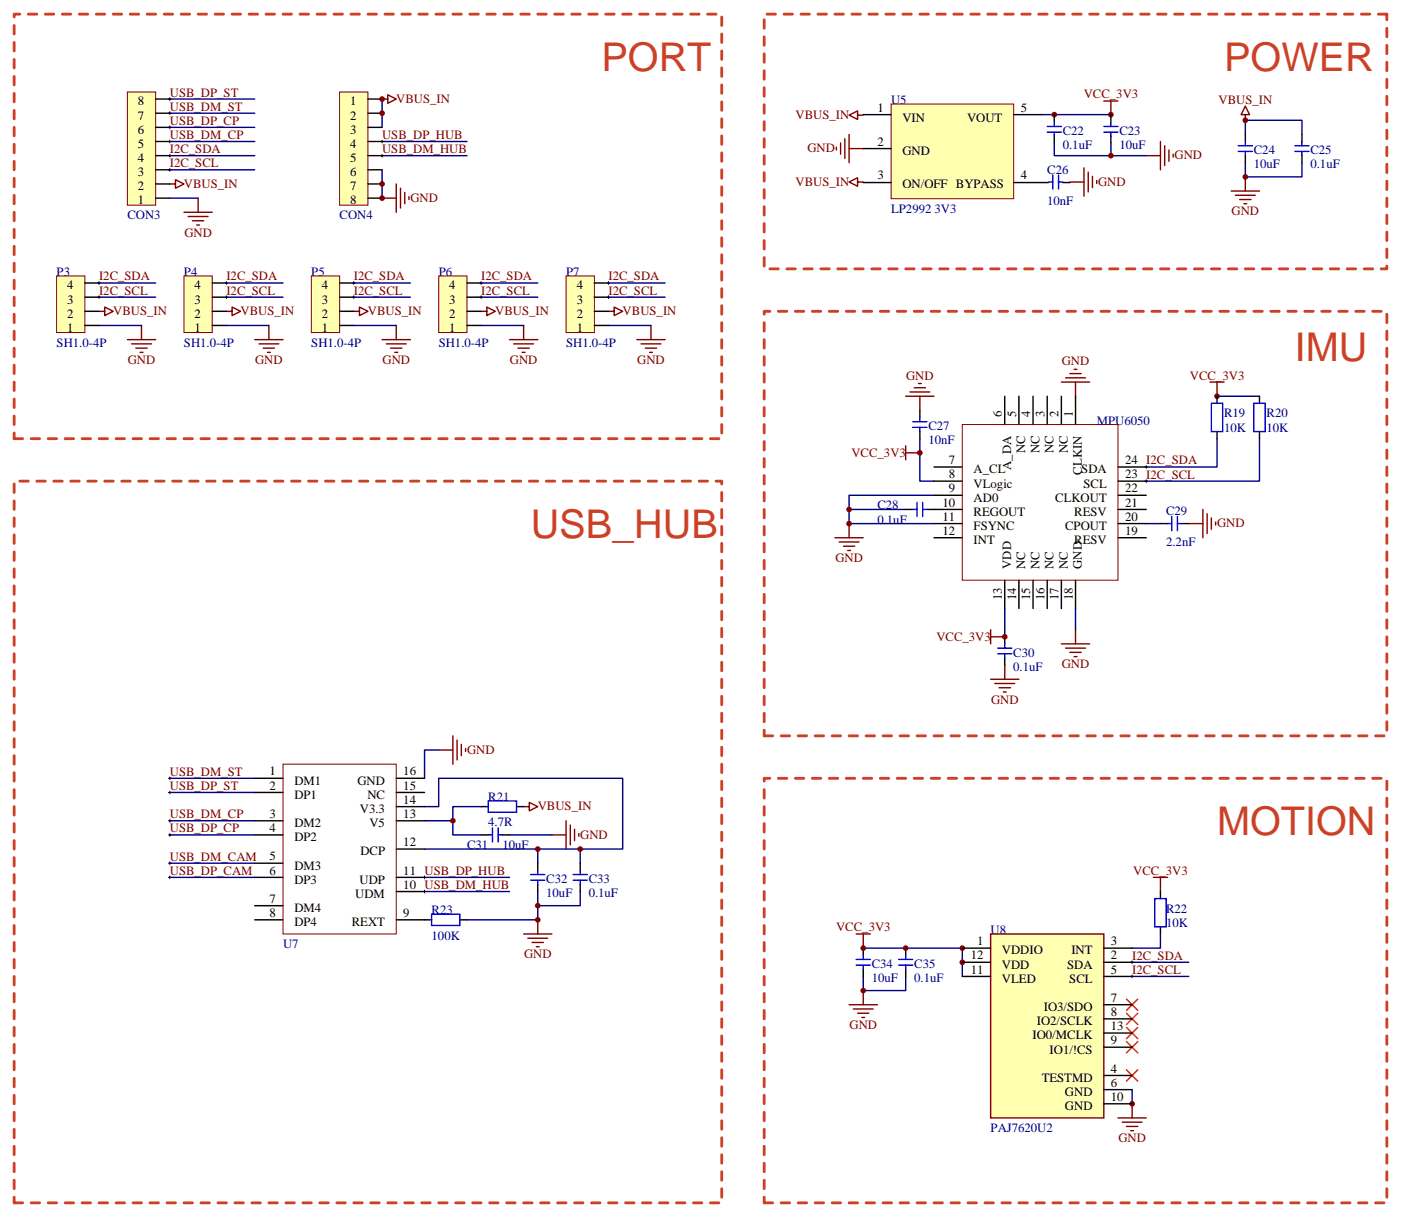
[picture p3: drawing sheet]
<svg xmlns="http://www.w3.org/2000/svg" width="349mm" height="303mm" viewBox="0 0 349 303" stroke-linecap="round" stroke-linejoin="round" font-family="sans-serif">
<g fill="none" stroke="#000" stroke-width=".25">
<path d="M42 38.8h.7M42 28.2h.7M42 24.7h.7M42 35.3h.7M42 31.8h.7M42.3 24.3v.7M42.3 27.9v.7M42.3 31.4v.7M42.3 34.9v.7M42.3 38.5v.7M94.9 38.8h.7M94.9 35.3h.7"/>
<path d="M95.2 34.9v.7M95.2 38.5v.7M42 42.3h.7M42.3 42v.7M24.3 74.1h.7M24.3 70.6h.7M24.7 70.2v.7M24.7 73.7v.7M56.1 74.1h.7M56.1 70.6h.7M56.4 70.2v.7M56.4 73.7v.7"/>
<path d="M87.8 74.1h.7M87.8 70.6h.7M88.2 70.2v.7M88.2 73.7v.7M119.6 74.1h.7M119.6 70.6h.7M119.9 70.2v.7M119.9 73.7v.7M151.3 74.1h.7M151.3 70.6h.7M151.7 70.2v.7M151.7 73.7v.7"/>
<path d="M285.4 119.9h.7M285.4 116.4h.7M285.8 116.1v.7M285.8 119.6v.7M42 194h.7M42 197.6h.7M42.3 193.7v.7M42.3 197.2v.7M42 204.6h.7M42 208.1h.7M42 218.7h.7M42 215.2h.7"/>
<path d="M42.3 204.3v.7M42.3 207.8v.7M42.3 214.8v.7M42.3 218.4v.7M105.5 218.7h.7M105.8 218.4v.7M105.5 222.2h.7M105.8 221.9v.7M281.9 239.9h.7M282.2 239.5v.7M281.9 243.4h.7M282.2 243.1v.7"/>
</g>
<g fill="none" stroke="#000080" stroke-width=".35">
<path d="M42.3 38.8h21.2M42.3 24.7h21.2M42.3 28.2h21.2M42.3 31.8h21.2M42.3 35.3h21.2M95.2 24.7v7.1M95.2 38.8h21.2M95.2 35.3h21.2M259.6 28.6h17.3M262.8 35.6v3.2h14.1v-3.2M276.9 38.8h8.9M310.4 33.5v-3.5h14.2v3.5"/>
<path d="M42.3 49.4h7.1M42.3 42.3h21.2M95.2 42.3v7.1M310.4 40.6v3.5h14.2v-3.5M24.7 70.6h14.1M24.7 74.1h14.1M56.4 70.6h14.2M56.4 74.1h14.2M88.2 70.6h14.1M88.2 74.1h14.1M119.9 70.6h14.2M119.9 74.1h14.2"/>
<path d="M151.7 70.6h14.1M151.7 74.1h14.1M24.7 81.1h10.6M56.4 81.1h10.6M88.2 81.1h10.6M119.9 81.1h10.6M151.7 81.1h10.6M303.4 98.8h10.6M229.3 109.4v10.5h3.5M303.4 109.4v7h-17.6M314 109.4v10.5h-28.2M225.8 127h-14.1v3.5h21.1"/>
<path d="M232.8 123.5h-21.1v3.5M285.8 130.5h3.5M250.5 151.7v7M268.1 151.7v5.3M42.3 194h21.2M42.3 197.6h21.2M109.4 187h-3.6v7M42.3 204.6h21.2M42.3 208.1h21.2M42.3 215.2h21.2M42.3 218.7h21.2M105.8 204.6h7.1v3.5h7"/>
<path d="M105.8 211.7h28.3v3.5M105.8 201.1h3.6v-7.1h45.8v17.7h-10.6M105.8 218.7h21.2M119.9 201.1h-7v3.5M127 208.1h10.6M134.1 211.7h10.5v3.5M105.8 222.2h21.2M134.1 222.2v3.6h10.5v-3.6M134.1 225.8v3.5h-17.7M215.2 236.4h24.7v7M282.2 239.9h14.1M289.3 232.8v3.6h-7.1"/>
<path d="M215.2 243.4v3.5h10.6v-3.5M282.2 243.4h14.1M282.2 271.6v3.6"/>
</g>
<g fill="none" stroke="#800000" stroke-width=".35">
<path d="M95.2 24.7h1.5v-1.1l2.1 1.1-2.1 1.1v-1.1M208.5 36.7v.7M209.5 35.6v2.9M210.6 34.6v4.9M211.7 33.5v7.1M211.7 37h3.5M213.8 28.7v-1l-2.1 1 2.1 1.1v-1.1h1.4M275.2 25.2h3.5M276.9 25.2v3.5M285.8 38.8h3.5M289.3 35.3v7M290.3 36.3v5"/>
<path d="M291.4 37.4v2.8M292.5 38.5v.7M310.4 28.6h1.1l-1.1-2.1-1 2.1h1v1.4M42.3 45.9h1.4v-1.1l2.2 1.1-2.2 1v-1M45.9 52.9h7M46.9 54h5M48 55h2.8M49 56.1h.7M49.4 49.4v3.5M95.2 49.4h3.6M98.8 45.9v7M99.8 46.9v5"/>
<path d="M100.9 48v2.8M102 49v.7M213.8 45.4v-1.1l-2.1 1.1 2.1 1v-1h1.4M266.7 45.4h3.5M270.2 41.8v7.1M271.3 42.9v4.9M272.3 44v2.8M273.4 45v.7M306.9 47.6h7.1M308 48.7h4.9M309 49.7h2.9M310.1 50.8h.7"/>
<path d="M310.4 44.1v3.5M24.7 77.6h1.4v-1l2.1 1-2.1 1.1v-1.1M56.4 77.6h1.5v-1l2.1 1-2.1 1.1v-1.1M88.2 77.6h1.4v-1l2.1 1-2.1 1.1v-1.1M119.9 77.6h1.5v-1l2.1 1-2.1 1.1v-1.1M151.7 77.6h1.4v-1l2.1 1-2.1 1.1v-1.1M31.7 84.7h7.1M32.8 85.7h4.9M33.9 86.8h2.8M34.9 87.8h.7M35.3 81.1v3.6M63.5 84.7h7.1"/>
<path d="M64.6 85.7h4.9M65.6 86.8h2.8M66.7 87.8h.7M67 81.1v3.6M95.2 84.7h7.1M96.3 85.7h4.9M97.4 86.8h2.8M98.4 87.8h.7M98.8 81.1v3.6M127 84.7h7.1M128.1 85.7h4.9M129.1 86.8h2.8"/>
<path d="M130.2 87.8h.7M130.5 81.1v3.6M158.7 84.7h7.1M159.8 85.7h4.9M160.9 86.8h2.8M161.9 87.8h.7M162.3 81.1v3.6M225.8 98.8h7M226.8 97.7h5M227.9 96.7h2.8M229 95.6h.7M229.3 98.8v3.5"/>
<path d="M264.6 95.2h7M265.6 94.2h5M266.7 93.1h2.8M267.8 92.1h.7M268.1 95.2v3.6M301.6 95.2h3.6M303.4 95.2v3.6M225.8 112.9h3.5M225.8 111.1v3.6M208.1 134.1h7.1M209.2 135.1h4.9M210.3 136.2h2.8"/>
<path d="M211.3 137.2h.7M211.7 130.5v3.6M296.3 130.5h3.6M299.9 127v7.1M300.9 128.1v4.9M302 129.1v2.8M303 130.2v.7M246.9 158.7h3.6M246.9 157v3.5M268.1 157v3.5M246.9 169.3h7.1M248 170.4h4.9"/>
<path d="M249.1 171.4h2.8M250.1 172.5h.7M250.5 165.8v3.5M264.6 160.5h7M265.6 161.6h5M266.7 162.6h2.8M267.8 163.7h.7M109.4 187h3.5M112.9 183.4v7.1M113.9 184.5v4.9M115 185.6v2.8M116.1 186.6v.7"/>
<path d="M130.5 201.1h1.4v-1.1l2.2 1.1-2.2 1v-1M137.6 208.1h3.5M141.1 204.6v7.1M142.2 205.7v4.9M143.2 206.7v2.8M144.3 207.8v.7M287.5 218.7h3.5M289.3 218.7v3.5M130.5 232.8h7.1M131.6 233.9h4.9M132.6 234.9h2.9M133.7 236h.7"/>
<path d="M134.1 229.3v3.5M213.4 232.8h3.6M215.2 232.8v3.6M211.7 250.5h7M212.7 251.5h5M213.8 252.6h2.8M214.8 253.6h.7M215.2 246.9v3.6M278.7 278.7h7.1M279.8 279.8h4.9M282.2 275.2v3.5M280.8 280.8h2.8"/>
<path d="M281.9 281.9h.7"/>
</g>
<path d="M345.7 3.5h-155.2v63.5h155.2v-63.5M3.5 109.4h176.4v-105.9h-176.4v105.9M190.5 183.4h155.2v-105.8h-155.2v105.8M3.5 299.9h176.4v-180h-176.4v180M190.5 299.9h155.2v-105.9h-155.2v105.9" fill="none" stroke="#cc4026" stroke-width=".71" stroke-dasharray="2.1 2.1"/>
<path d="M280.8 249.1l2.8 2.8M280.8 252.6l2.8 2.8M280.8 256.1l2.8 2.8M280.8 259.6l2.8 2.9M283.6 249.1l-2.8 2.8M283.6 252.6l-2.8 2.8M283.6 256.1l-2.8 2.8M283.6 259.6l-2.8 2.9M280.8 266.7l2.8 2.8M283.6 266.7l-2.8 2.8" fill="none" stroke="#f00" stroke-width=".35"/>
<g fill="none" stroke="#000" stroke-width=".35">
<path d="M259.6 45.5h1.8M264.9 45.5h1.8M229.3 102.3v1.8M229.3 107.6v1.8M225.8 127h1.7M231.1 127h1.7M289.3 130.5h1.7M294.6 130.5h1.7M250.5 158.7v1.8M250.5 164v1.8M215.2 236.4v1.7M225.8 236.4v1.7"/>
<path d="M289.3 222.2v1.8M289.3 231.1v1.7M215.2 241.7v1.7M225.8 241.7v1.7"/>
</g>
<g fill="none" stroke="#00f" stroke-width=".35">
<path d="M261.4 45.4h1.1M262.5 43.6v3.5M263.9 43.6v3.5M263.9 45.4h1M227.5 105.1h3.6M227.5 106.5h3.6M229.3 104.1v1M229.3 106.5v1.1M227.5 127h1.1M228.6 125.2v3.6M230 125.2v3.6M230 127h1.1"/>
<path d="M291 130.5h1.1M292.1 128.8v3.5M293.5 128.8v3.5M293.5 130.5h1.1M248.7 161.6h3.5M248.7 163h3.5M250.5 160.5v1.1M250.5 163v1M213.4 239.2h3.6M215.2 238.1v1.1M224 239.2h3.5M225.8 238.1v1.1"/>
<path d="M287.9 224h2.8v7.1h-2.8zM213.4 240.6h3.6M215.2 240.6v1.1M224 240.6h3.5M225.8 240.6v1.1"/>
</g>
<path d="M84.7 22.9h7v28.3h-7z" fill="#ffffb0" stroke="#800000" stroke-width=".25"/>
<path d="M91.7 24.7h3.5M91.7 28.2h3.5M91.7 31.8h3.5M91.7 35.3h3.5M91.7 38.8h3.5M91.7 42.3h3.5M91.7 45.9h3.5M91.7 49.4h3.5" fill="none" stroke="#000" stroke-width=".35"/>
<path d="M77.6 68.8h7.1v14.1h-7.1z" fill="#ffffb0" stroke="#800000" stroke-width=".25"/>
<path d="M84.7 77.6h3.5M84.7 74.1h3.5M84.7 70.6h3.5M84.7 81.1h3.5" fill="none" stroke="#000" stroke-width=".35"/>
<path d="M109.4 68.8h7v14.1h-7z" fill="#ffffb0" stroke="#800000" stroke-width=".25"/>
<path d="M116.4 77.6h3.5M116.4 74.1h3.5M116.4 70.6h3.5M116.4 81.1h3.5" fill="none" stroke="#000" stroke-width=".35"/>
<path d="M141.1 68.8h7.1v14.1h-7.1z" fill="#ffffb0" stroke="#800000" stroke-width=".25"/>
<g fill="none" stroke="#000" stroke-width=".35">
<path d="M148.2 77.6h3.5M148.2 74.1h3.5M148.2 70.6h3.5M148.2 81.1h3.5M119.9 208.1h1.8M119.9 201.1h1.8M125.2 208.1h1.8M128.8 201.1h1.7M134.1 215.2v1.8M144.6 215.2v1.8M105.8 229.3h1.8M114.7 229.3h1.7"/>
<path d="M134.1 220.5v1.7M144.6 220.5v1.7"/>
</g>
<g fill="none" stroke="#00f" stroke-width=".35">
<path d="M121.7 199.7h7.1v2.8h-7.1zM121.7 208.1h1.1M122.8 206.4v3.5M124.2 206.4v3.5M124.2 208.1h1M132.3 219.4h3.5M132.3 218h3.5M134.1 217v1M134.1 219.4v1.1M142.9 219.4h3.5M142.9 218h3.5M144.6 217v1"/>
<path d="M144.6 219.4v1.1M107.6 227.9h7.1v2.8h-7.1z"/>
</g>
<g fill="#800000">
<circle cx="95.3" cy="49.4" r=".71"/>
<circle cx="95.3" cy="45.9" r=".71"/>
<circle cx="95.3" cy="28.2" r=".71"/>
<circle cx="95.3" cy="24.7" r=".71"/>
<circle cx="112.9" cy="204.6" r=".71"/>
<circle cx="134.1" cy="229.3" r=".71"/>
<circle cx="134.1" cy="225.8" r=".71"/>
<circle cx="134.1" cy="211.7" r=".71"/>
<circle cx="144.6" cy="211.7" r=".71"/>
<circle cx="211.7" cy="130.5" r=".71"/>
<circle cx="211.7" cy="127" r=".71"/>
<circle cx="215.2" cy="246.9" r=".71"/>
<circle cx="215.2" cy="236.4" r=".71"/>
<circle cx="225.8" cy="236.4" r=".71"/>
<circle cx="229.3" cy="112.9" r=".71"/>
<circle cx="239.9" cy="239.9" r=".71"/>
<circle cx="239.9" cy="236.4" r=".71"/>
<circle cx="250.5" cy="158.7" r=".71"/>
<circle cx="262.8" cy="28.6" r=".71"/>
<circle cx="276.9" cy="38.8" r=".71"/>
<circle cx="276.9" cy="28.6" r=".71"/>
<circle cx="282.2" cy="275.2" r=".71"/>
<circle cx="303.4" cy="98.8" r=".71"/>
<circle cx="310.4" cy="44.1" r=".71"/>
<circle cx="310.4" cy="30" r=".71"/>
</g>
<path d="M31.7 22.9h7.1v28.3h-7.1z" fill="#ffffb0" stroke="#800000" stroke-width=".25"/>
<path d="M38.8 38.8h3.5M38.8 35.3h3.5M38.8 31.8h3.5M38.8 28.2h3.5M38.8 24.7h3.5M38.8 49.4h3.5M38.8 45.9h3.5M38.8 42.3h3.5M303.4 98.8v1.7M314 98.8v1.7M303.4 107.6v1.8M314 107.6v1.8" fill="none" stroke="#000" stroke-width=".35"/>
<path d="M302 100.5h2.8v7.1h-2.8zM312.6 100.5h2.8v7.1h-2.8z" fill="none" stroke="#00f" stroke-width=".35"/>
<path d="M246.9 232.8h28.3v45.9h-28.3z" fill="#ffffb0" stroke="#800000" stroke-width=".35"/>
<g fill="none" stroke="#000" stroke-width=".35">
<path d="M262.8 28.6v1.7M262.8 33.9v1.7M276.9 28.6v1.7M276.9 33.9v1.7M310.4 33.5v1.8M310.4 38.8v1.8M324.6 33.5v1.8M324.6 38.8v1.8M250.5 98.8v7M254 98.8v7M257.5 98.8v7M261.1 98.8v7"/>
<path d="M264.6 98.8v7M268.1 98.8v7M232.8 116.4h7.1M232.8 119.9h7.1M278.7 116.4h7.1M278.7 119.9h7.1M232.8 123.5h7.1M232.8 127h7.1M232.8 130.5h7.1M232.8 134.1h7.1M278.7 123.5h7.1M278.7 127h7.1"/>
<path d="M278.7 130.5h7.1M278.7 134.1h7.1M250.5 144.6v7.1M254 144.6v7.1M257.5 144.6v7.1M261.1 144.6v7.1M264.6 144.6v7.1M268.1 144.6v7.1M239.9 236.4h7M239.9 239.9h7M275.2 236.4h7M275.2 239.9h7"/>
<path d="M239.9 243.4h7M275.2 243.4h7M275.2 250.5h7M275.2 254h7M275.2 257.5h7M275.2 261.1h7M275.2 268.1h7M275.2 271.6h7M275.2 275.2h7"/>
</g>
<path d="M239.9 105.8h38.8v38.8h-38.8z" fill="none" stroke="#800000" stroke-width=".25"/>
<g fill="none" stroke="#00f" stroke-width=".35">
<path d="M261.1 31.5h3.5M261.1 32.9h3.5M262.8 30.5v1M262.8 32.9v1.1M275.2 31.5h3.5M275.2 32.9h3.5M276.9 30.5v1M276.9 32.9v1.1M308.7 36.3h3.5M308.7 37.7h3.5M310.4 35.3v1M310.4 37.7v1.1"/>
<path d="M322.8 36.3h3.5M322.8 37.7h3.5M324.6 35.3v1M324.6 37.7v1.1"/>
</g>
<path d="M14.1 68.8h7.1v14.1h-7.1z" fill="#ffffb0" stroke="#800000" stroke-width=".25"/>
<path d="M21.2 77.6h3.5M21.2 74.1h3.5M21.2 70.6h3.5M21.2 81.1h3.5" fill="none" stroke="#000" stroke-width=".35"/>
<path d="M45.9 68.8h7v14.1h-7z" fill="#ffffb0" stroke="#800000" stroke-width=".25"/>
<g fill="none" stroke="#000" stroke-width=".35">
<path d="M52.9 77.6h3.5M52.9 74.1h3.5M52.9 70.6h3.5M52.9 81.1h3.5M63.5 194h7.1M63.5 197.6h7.1M98.8 194h7M98.8 197.6h7M63.5 204.6h7.1M63.5 208.1h7.1M63.5 215.2h7.1M63.5 218.7h7.1"/>
<path d="M98.8 204.6h7M98.8 218.7h7M98.8 211.7h7M98.8 201.1h7M63.5 225.8h7.1M63.5 229.3h7.1M98.8 229.3h7M98.8 222.2h7"/>
</g>
<path d="M70.6 190.5h28.2v42.3h-28.2z" fill="none" stroke="#800000" stroke-width=".25"/>
<path d="M222.1 25.9h30.6v23.6h-30.6z" fill="#ffffb0" stroke="#800000" stroke-width=".25"/>
<path d="M215.2 28.6h6.9M215.2 37h6.9M252.7 28.6h6.9M215.2 45.5h6.9M252.7 45.5h6.9" fill="none" stroke="#000" stroke-width=".35"/>
<g font-size="9.9" fill="#cc4125">
<text x="149.9" y="17.6">PORT</text>
<text x="305.2" y="17.6">POWER</text>
<text x="322.8" y="90">IMU</text>
<text x="132.3" y="134.1">USB_HUB</text>
<text x="303.4" y="208.1">MOTION</text>
</g>
<g font-size="3.2">
<text x="34.4" y="29.8">7</text>
<text x="34.4" y="26.3">8</text>
<text x="87.3" y="26.3">1</text>
<text x="87.3" y="29.8">2</text>
<text x="218.8" y="28">1</text>
<text x="254.5" y="28">5</text>
<text x="34.4" y="33.3">6</text>
<text x="87.3" y="33.3">3</text>
<text x="225" y="30.3">VIN</text>
<text x="241.1" y="30.3">VOUT</text>
<text x="34.4" y="40.4">4</text>
<text x="34.4" y="36.9">5</text>
<text x="87.3" y="36.9">4</text>
<text x="87.3" y="40.4">5</text>
<text x="218.8" y="36.3">2</text>
<text x="225" y="38.6">GND</text>
<text x="34.4" y="47.4">2</text>
<text x="34.4" y="43.9">3</text>
<text x="87.3" y="43.9">6</text>
<text x="87.3" y="47.4">7</text>
<text x="218.8" y="44.7">3</text>
<text x="225" y="47">ON/OFF BYPASS</text>
<text x="254.5" y="44.7">4</text>
<text x="34.4" y="51">1</text>
<text x="87.3" y="51">8</text>
<text x="16.8" y="75.7">3</text>
<text x="16.8" y="72.1">4</text>
<text x="48.5" y="75.7">3</text>
<text x="48.5" y="72.1">4</text>
<text x="80.3" y="75.7">3</text>
<text x="80.3" y="72.1">4</text>
<text x="112" y="75.7">3</text>
<text x="112" y="72.1">4</text>
<text x="143.8" y="75.7">3</text>
<text x="143.8" y="72.1">4</text>
<text x="16.8" y="82.7">1</text>
<text x="16.8" y="79.2">2</text>
<text x="48.5" y="82.7">1</text>
<text x="48.5" y="79.2">2</text>
<text x="80.3" y="82.7">1</text>
<text x="80.3" y="79.2">2</text>
<text x="112" y="82.7">1</text>
<text x="112" y="79.2">2</text>
<text x="143.8" y="82.7">1</text>
<text x="143.8" y="79.2">2</text>
<text x="249.8" y="104.1" transform="rotate(-90 249.8 104.1)">6</text>
<text x="253.3" y="104.1" transform="rotate(-90 253.3 104.1)">5</text>
<text x="256.8" y="104.1" transform="rotate(-90 256.8 104.1)">4</text>
<text x="260.3" y="104.1" transform="rotate(-90 260.3 104.1)">3</text>
<text x="263.9" y="104.1" transform="rotate(-90 263.9 104.1)">2</text>
<text x="267.4" y="104.1" transform="rotate(-90 267.4 104.1)">1</text>
<text x="255.6" y="113" transform="rotate(-90 255.6 113)">NC</text>
<text x="259.1" y="113" transform="rotate(-90 259.1 113)">NC</text>
<text x="262.6" y="113" transform="rotate(-90 262.6 113)">NC</text>
<text x="266.2" y="113" transform="rotate(-90 266.2 113)">NC</text>
<text x="236.5" y="115.7">7</text>
<text x="236.5" y="119.2">8</text>
<text x="242.7" y="118">A_CL</text>
<text x="252.1" y="117.1" transform="rotate(-90 252.1 117.1)">A_DA</text>
<text x="269.6" y="118">SDA</text>
<text x="269.7" y="118.3" transform="rotate(-90 269.7 118.3)">CLKIN</text>
<text x="280.5" y="119.2">23 I2C_SCL</text>
<text x="280.5" y="115.7">24 I2C_SDA</text>
<text x="236.5" y="122.8">9</text>
<text x="242.7" y="121.5">VLogic</text>
<text x="242.7" y="125.1">AD0</text>
<text x="263" y="125.1">CLKOUT</text>
<text x="270.1" y="121.5">SCL</text>
<text x="280.5" y="122.8">22</text>
<text x="234.9" y="126.3">10</text>
<text x="234.9" y="129.8">11</text>
<text x="242.7" y="128.6">REGOUT</text>
<text x="267.8" y="128.6">RESV</text>
<text x="280.5" y="129.8">20</text>
<text x="280.5" y="126.3">21</text>
<text x="234.9" y="133.3">12</text>
<text x="242.7" y="132.1">FSYNC</text>
<text x="242.7" y="135.6">INT</text>
<text x="265.5" y="132.1">CPOUT</text>
<text x="267.8" y="135.6">RESV</text>
<text x="280.5" y="133.3">19</text>
<text x="252.1" y="141.8" transform="rotate(-90 252.1 141.8)">VDD</text>
<text x="255.6" y="141.8" transform="rotate(-90 255.6 141.8)">NC</text>
<text x="259.1" y="141.8" transform="rotate(-90 259.1 141.8)">NC</text>
<text x="262.6" y="141.8" transform="rotate(-90 262.6 141.8)">NC</text>
<text x="266.2" y="141.8" transform="rotate(-90 266.2 141.8)">NC</text>
<text x="269.7" y="141.8" transform="rotate(-90 269.7 141.8)">GND</text>
<text x="249.8" y="149.6" transform="rotate(-90 249.8 149.6)">13</text>
<text x="253.3" y="149.6" transform="rotate(-90 253.3 149.6)">14</text>
<text x="256.8" y="149.6" transform="rotate(-90 256.8 149.6)">15</text>
<text x="260.3" y="149.6" transform="rotate(-90 260.3 149.6)">16</text>
<text x="263.9" y="149.6" transform="rotate(-90 263.9 149.6)">17</text>
<text x="267.4" y="149.6" transform="rotate(-90 267.4 149.6)">18</text>
<text x="67.2" y="193.3">1</text>
<text x="67.2" y="196.8">2</text>
<text x="73.4" y="195.6">DM1</text>
<text x="89.1" y="195.6">GND</text>
<text x="100.5" y="196.8">15</text>
<text x="100.5" y="193.3">16</text>
<text x="67.2" y="203.9">3</text>
<text x="73.4" y="199.1">DP1</text>
<text x="89.7" y="202.7">V3.3</text>
<text x="91.6" y="199.1">NC</text>
<text x="100.5" y="203.9">13</text>
<text x="100.5" y="200.4">14</text>
<text x="67.2" y="207.4">4</text>
<text x="73.4" y="206.2">DM2</text>
<text x="73.4" y="209.7">DP2</text>
<text x="92.1" y="206.2">V5</text>
<text x="67.2" y="214.5">5</text>
<text x="89.8" y="213.3">DCP</text>
<text x="100.5" y="211">12</text>
<text x="67.2" y="218">6</text>
<text x="73.4" y="216.8">DM3</text>
<text x="73.4" y="220.3">DP3</text>
<text x="89.6" y="220.3">UDP</text>
<text x="100.5" y="221.5">10 USB_DM_HUB</text>
<text x="100.5" y="218">11 USB_DP_HUB</text>
<text x="67.2" y="225.1">7</text>
<text x="73.4" y="227.4">DM4</text>
<text x="88.6" y="223.8">UDM</text>
<text x="67.2" y="228.6">8</text>
<text x="73.4" y="230.9">DP4</text>
<text x="87.7" y="230.9">REXT</text>
<text x="100.5" y="228.6">9</text>
<text x="242" y="239.2">12</text>
<text x="243.6" y="235.7">1</text>
<text x="249.8" y="237.9">VDDIO</text>
<text x="267.1" y="237.9">INT</text>
<text x="276.9" y="235.7">3</text>
<text x="276.9" y="239.2">2</text>
<text x="242" y="242.7">11</text>
<text x="249.8" y="241.5">VDD</text>
<text x="249.8" y="245">VLED</text>
<text x="266" y="241.5">SDA</text>
<text x="266.6" y="245">SCL</text>
<text x="276.9" y="242.7">5</text>
<text x="276.9" y="249.8">7</text>
<text x="258.5" y="255.6">IO2/SCLK</text>
<text x="260.2" y="252.1">IO3/SDO</text>
<text x="276.9" y="253.3">8</text>
<text x="276.9" y="256.8">13</text>
<text x="257.4" y="259.1">IO0/MCLK</text>
<text x="261.6" y="262.6">IO1/!CS</text>
<text x="276.9" y="260.3">9</text>
<text x="259.7" y="269.7">TESTMD</text>
<text x="276.9" y="267.4">4</text>
<text x="265.5" y="273.2">GND</text>
<text x="276.9" y="270.9">6</text>
<text x="276.9" y="274.5">10</text>
<text x="265.5" y="276.8">GND</text>
</g>
<g font-size="3.2" fill="#800000">
<text x="42.3" y="27.6">USB_DM_ST</text>
<text x="42.3" y="24.1">USB_DP_ST</text>
<text x="98.8" y="25.6">VBUS_IN</text>
<text x="198.3" y="29.7">VBUS_IN</text>
<text x="270.2" y="24.5">VCC_3V3</text>
<text x="303.8" y="25.8">VBUS_IN</text>
<text x="42.3" y="34.6">USB_DM_CP</text>
<text x="42.3" y="31.1">USB_DP_CP</text>
<text x="95.2" y="34.6">USB_DP_HUB</text>
<text x="42.3" y="41.7">I2C_SCL</text>
<text x="42.3" y="38.2">I2C_SDA</text>
<text x="95.2" y="38.2">USB_DM_HUB</text>
<text x="201.3" y="38">GND</text>
<text x="292.8" y="39.8">GND</text>
<text x="45.9" y="46.8">VBUS_IN</text>
<text x="198.3" y="46.3">VBUS_IN</text>
<text x="273.7" y="46.3">GND</text>
<text x="102.3" y="50.3">GND</text>
<text x="307" y="53.7">GND</text>
<text x="46" y="59">GND</text>
<text x="24.7" y="69.9">I2C_SDA</text>
<text x="56.4" y="69.9">I2C_SDA</text>
<text x="88.2" y="69.9">I2C_SDA</text>
<text x="119.9" y="69.9">I2C_SDA</text>
<text x="151.7" y="69.9">I2C_SDA</text>
<text x="24.7" y="73.4">I2C_SCL</text>
<text x="56.4" y="73.4">I2C_SCL</text>
<text x="88.2" y="73.4">I2C_SCL</text>
<text x="119.9" y="73.4">I2C_SCL</text>
<text x="151.7" y="73.4">I2C_SCL</text>
<text x="28.2" y="78.6">VBUS_IN</text>
<text x="60" y="78.6">VBUS_IN</text>
<text x="91.7" y="78.6">VBUS_IN</text>
<text x="123.5" y="78.6">VBUS_IN</text>
<text x="155.2" y="78.6">VBUS_IN</text>
<text x="31.8" y="90.7">GND</text>
<text x="63.6" y="90.7">GND</text>
<text x="95.3" y="90.7">GND</text>
<text x="127.1" y="90.7">GND</text>
<text x="158.8" y="90.7">GND</text>
<text x="225.9" y="94.6">GND</text>
<text x="264.7" y="91.1">GND</text>
<text x="296.6" y="94.6">VCC_3V3</text>
<text x="212.3" y="113.8">VCC_3V3</text>
<text x="303.4" y="131.5">GND</text>
<text x="208.2" y="140.1">GND</text>
<text x="233.4" y="159.7">VCC_3V3</text>
<text x="264.7" y="166.6">GND</text>
<text x="247" y="175.4">GND</text>
<text x="116.4" y="187.9">GND</text>
<text x="42.3" y="193.4">USB_DM_ST</text>
<text x="42.3" y="196.9">USB_DP_ST</text>
<text x="42.3" y="204">USB_DM_CP</text>
<text x="134.1" y="202">VBUS_IN</text>
<text x="42.3" y="207.5">USB_DP_CP</text>
<text x="144.6" y="209.1">GND</text>
<text x="42.3" y="214.6">USB_DM_CAM</text>
<text x="42.3" y="218.1">USB_DP_CAM</text>
<text x="282.5" y="218.1">VCC_3V3</text>
<text x="208.4" y="232.2">VCC_3V3</text>
<text x="130.6" y="238.9">GND</text>
<text x="282.2" y="239.3">I2C_SDA</text>
<text x="282.2" y="242.8">I2C_SCL</text>
<text x="211.8" y="256.5">GND</text>
<text x="278.8" y="284.8">GND</text>
</g>
<g font-size="3.2" fill="#000080">
<text x="222.1" y="25.9">U5</text>
<text x="264.9" y="33.6">C22</text>
<text x="279" y="33.6">C23</text>
<text x="264.9" y="37.2">0.1uF</text>
<text x="279" y="37.2">10uF</text>
<text x="312.6" y="38.5">C24</text>
<text x="312.6" y="42">10uF</text>
<text x="326.7" y="38.5">C25</text>
<text x="326.7" y="42">0.1uF</text>
<text x="261" y="43.3">C26</text>
<text x="222.1" y="53.1">LP2992 3V3</text>
<text x="261" y="51">10nF</text>
<text x="31.7" y="54.7">CON3</text>
<text x="84.7" y="54.7">CON4</text>
<text x="14.1" y="68.8">P3</text>
<text x="45.9" y="68.8">P4</text>
<text x="77.6" y="68.8">P5</text>
<text x="109.4" y="68.8">P6</text>
<text x="141.1" y="68.8">P7</text>
<text x="14.1" y="86.4">SH1.0-4P</text>
<text x="45.9" y="86.4">SH1.0-4P</text>
<text x="77.6" y="86.4">SH1.0-4P</text>
<text x="109.4" y="86.4">SH1.0-4P</text>
<text x="141.1" y="86.4">SH1.0-4P</text>
<text x="231.4" y="107.2">C27</text>
<text x="273.4" y="105.8">MPU6050</text>
<text x="305.2" y="104.1">R19</text>
<text x="305.2" y="107.6">10K</text>
<text x="315.7" y="104.1">R20</text>
<text x="315.7" y="107.6">10K</text>
<text x="231.4" y="110.8">10nF</text>
<text x="218.7" y="127">C28</text>
<text x="218.7" y="130.5">0.1uF</text>
<text x="290.7" y="128.4">C29</text>
<text x="290.7" y="136.2">2.2nF</text>
<text x="252.6" y="163.7">C30</text>
<text x="252.6" y="167.2">0.1uF</text>
<text x="121.7" y="199.7">R21</text>
<text x="121.7" y="206">4.7R</text>
<text x="116.4" y="211.7">C31</text>
<text x="125.2" y="211.7">10uF</text>
<text x="136.2" y="220.1">C32</text>
<text x="146.8" y="220.1">C33</text>
<text x="107.6" y="227.9">R23</text>
<text x="136.2" y="223.7">10uF</text>
<text x="146.8" y="223.7">0.1uF</text>
<text x="290.7" y="227.5">R22</text>
<text x="246.9" y="232.8">U8</text>
<text x="290.7" y="231.1">10K</text>
<text x="70.6" y="236.4">U7</text>
<text x="107.6" y="234.2">100K</text>
<text x="217.3" y="241.3">C34</text>
<text x="217.3" y="244.8">10uF</text>
<text x="227.9" y="241.3">C35</text>
<text x="227.9" y="244.8">0.1uF</text>
<text x="246.9" y="282.2">PAJ7620U2</text>
</g>
</svg>
